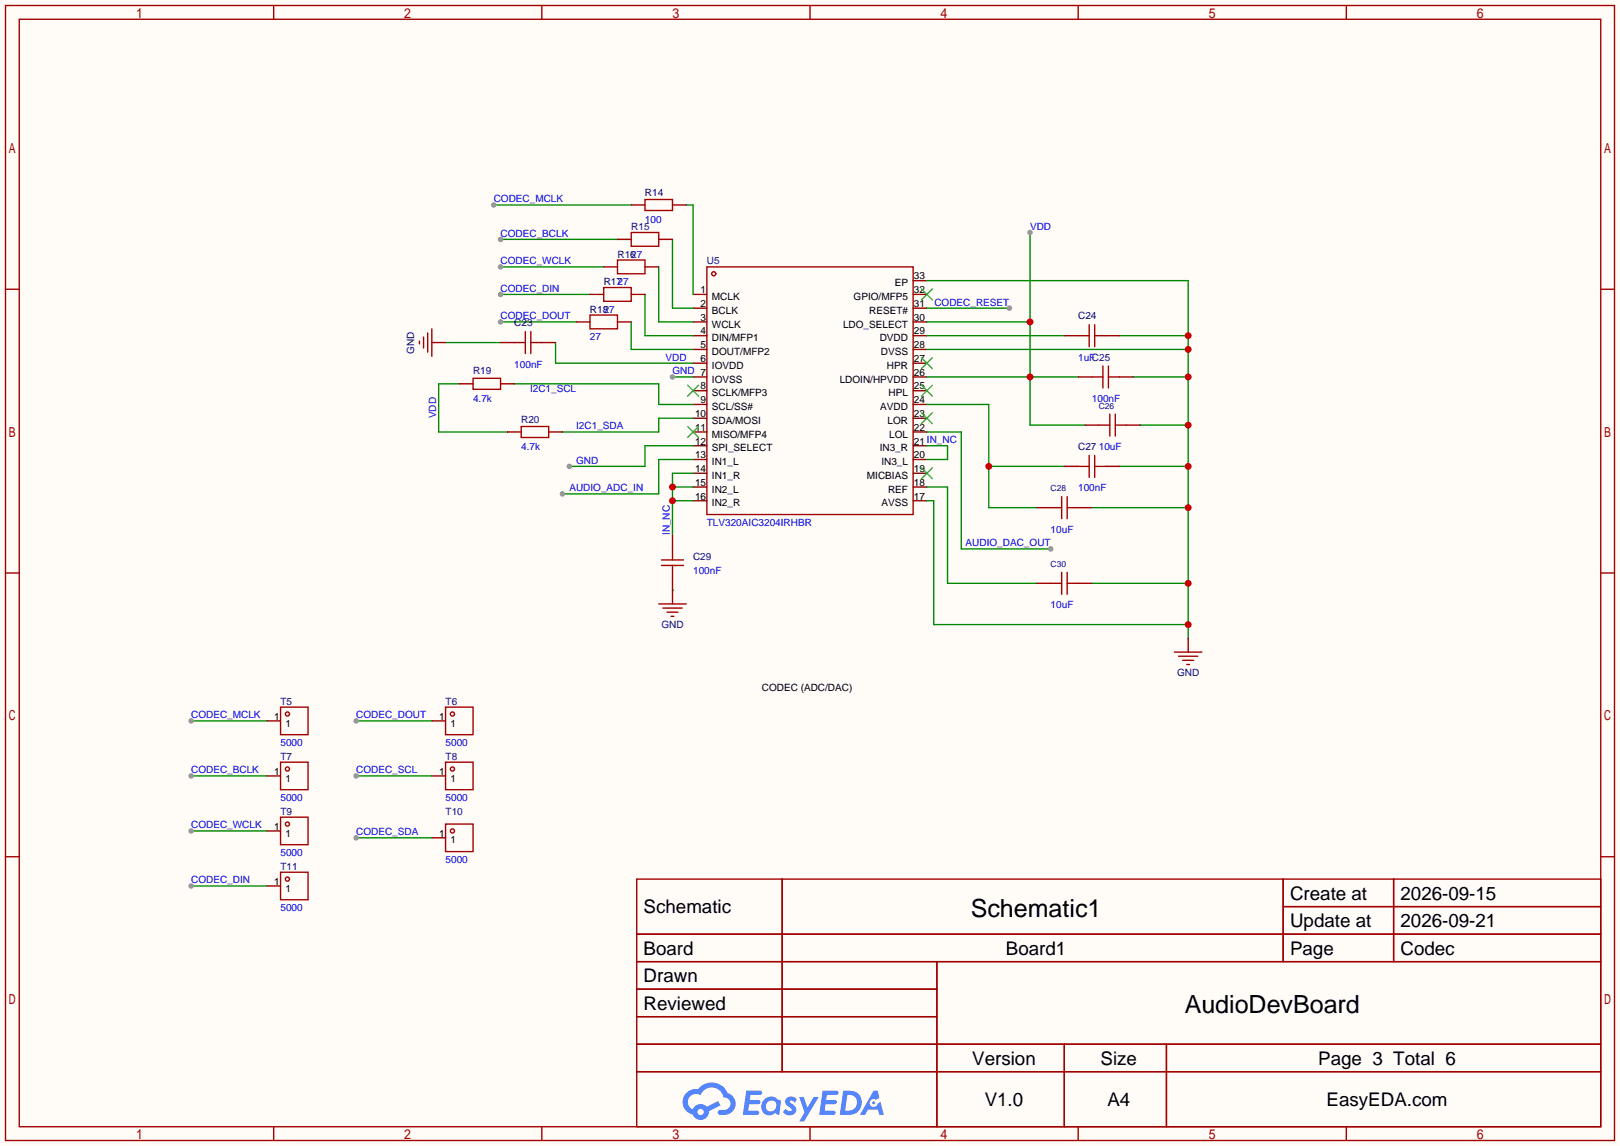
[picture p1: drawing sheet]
<svg xmlns="http://www.w3.org/2000/svg" width="299mm" height="212mm" viewBox="0 0 299 212" stroke-linecap="round" stroke-linejoin="round" font-family="sans-serif">
<path d="M0 0h299.2v211.6h-299.2z" fill="#fffcf7"/>
<g fill="none" stroke="#a10000" stroke-width=".25">
<path d="M1 1h297.2v209.6h-297.2zM3.6 3.6h292.1v204.4h-292.1zM50.5 1v2.6M100.1 1v2.6M149.6 1v2.6M199.1 1v2.6M248.7 1v2.6M1 53.4h2.6M295.7 53.4h2.5M1 105.8h2.6M295.7 105.8h2.5M1 158.2h2.6"/>
<path d="M295.7 158.2h2.5M117.6 162.3h178.1v45.7h-178.1zM117.6 172.5h178.1M117.6 177.5h178.1M144.5 162.3v35.6M173 177.5v30.5M237 162.3v15.2M237 167.4h58.7M257.4 162.3v15.2M117.6 182.6h55.4M117.6 192.8h178.1M117.6 187.7h55.4"/>
<path d="M117.6 197.9h178.1M196.6 192.8v15.2M215.4 192.8v15.2M50.5 208v2.6M100.1 208v2.6M149.6 208v2.6M199.1 208v2.6M248.7 208v2.6"/>
</g>
<g fill="#5487ff">
<path d="M145.3 202.7a1.3 1.3 0 0 1 1.9 .3l-.4 .6a.54 .54 0 0 0-.9-.2l.1 .2a1.58 1.58 0 0 1 1 1.5 1.43 1.43 0 0 1-2.4 .2l.5-.6a.64 .64 0 0 0 .5 .5 .64 .64 0 0 0 .7-.3l-.2-.2a1.6 1.6 0 0 1-1.1-1.6z"/>
<path d="M147.6 202.5h.9l.6 2 1.2-2h.9l-2.7 4.6h-.9l1-1.7z"/>
<path d="M137.8 201.4h1.7a1.31 1.31 0 0 1 1.2 .2 .4 .4 0 0 1-.3 .5l-1.8 .1-.1 .9h1.6a.4 .4 0 0 1 .4 .4 .4 .4 0 0 1-.5 .4h-1.6l-.2 1.2h.8a1.23 1.23 0 0 1 1.2 .2 .39 .39 0 0 1-.4 .5h-2.6z"/>
<path d="M151.9 201.4h1.7a1.32 1.32 0 0 1 1.2 .2 .39 .39 0 0 1-.3 .5l-1.8 .1-.1 .9h1.6a.4 .4 0 0 1 .4 .4 .4 .4 0 0 1-.4 .4h-1.7l-.2 1.2h.8a1.23 1.23 0 0 1 1.2 .1 .39 .39 0 0 1-.4 .6h-2.6z"/>
<path d="M161.3 201.4h.8l.3 1.3-.6 .4a.75 .75 0 0 0-1.1 .3 .75 .75 0 0 0 .5 1 .75 .75 0 0 0 .9-.7l.5-.2 .6 2.3h-.8l-.3-.9h-1.8l-.5 .9h-1z"/>
<path d="M155.7 201.4l-.6 4.4h1.5a2.27 2.27 0 0 0 2.6-2.2 2.27 2.27 0 0 0-2.7-2.2zM156.5 202.1a1.5 1.5 0 0 1 1.8 1.6 1.5 1.5 0 0 1-1.9 1.4h-.3z"/>
<path d="M141.2 203a1.62 1.62 0 0 0-.4 2.1 1.62 1.62 0 0 0 2 .6l.4-.2 .3 .3h.4l.3-2.4-.1-.3-.5-.1a1.58 1.58 0 0 0-2.4 0zM141.8 203.5a.99 .99 0 0 1 1.6 .3 .99 .99 0 0 1-.9 1.4 .94 .94 0 0 1-1-.6 .94 .94 0 0 1 .3-1.1z"/>
<path d="M126.8 201.8a2.37 2.37 0 0 0 1.1 4 1.54 1.54 0 0 0 1.8 1 1.54 1.54 0 0 0 1.2-1.6l2.2-1.1-.5-.8-2 1a1.57 1.57 0 0 0-2.7 .5 1.5 1.5 0 0 1-.7-2.1 1.5 1.5 0 0 1 2.2-.5 2.23 2.23 0 0 1 2.3-1.4 2.23 2.23 0 0 1 2 1.8 1.16 1.16 0 0 1 1.2 1.1 1.16 1.16 0 0 1-1.1 1.2h-.7a.47 .47 0 0 0-.5 .4 .47 .47 0 0 0 .4 .5 2.23 2.23 0 0 0 2.3-.6 2.23 2.23 0 0 0 .4-2.3 2.16 2.16 0 0 0-1.3-1.1 3.2 3.2 0 0 0-5.5-.7l-1.1 .1zM128.8 205.3a.6 .6 0 0 1 1.2 0 .6 .6 0 0 1-1.2 0z"/>
<circle cx="161.4" cy="203.6" r=".28"/>
</g>
<g fill="none" stroke="#a10000" stroke-width=".25">
<path d="M130.6 49.3h38.1v45.7h-38.1z"/>
<circle cx="131.8" cy="50.5" r=".38"/>
</g>
<g fill="none" stroke="#870000" stroke-width=".25">
<path d="M128 54.4h2.6M128 56.9h2.6M128 59.4h2.6M168.7 54.4h2.5M168.7 56.9h2.5M168.7 59.4h2.5M168.7 51.8h2.5M128 62h2.6M128 64.5h2.6M128 67.1h2.6M128 69.6h2.6M128 72.1h2.6"/>
<path d="M128 74.7h2.6M128 77.2h2.6M128 79.8h2.6M168.7 62h2.5M168.7 64.5h2.5M168.7 67.1h2.5M168.7 69.6h2.5M168.7 72.1h2.5M168.7 74.7h2.5M168.7 77.2h2.5M168.7 79.8h2.5M128 82.3h2.6"/>
<path d="M128 84.8h2.6M128 87.4h2.6M128 89.9h2.6M128 92.5h2.6M168.7 82.3h2.5M168.7 84.8h2.5M168.7 87.4h2.5M168.7 89.9h2.5M168.7 92.5h2.5"/>
</g>
<g fill="none" stroke="#3c3" stroke-width=".25">
<path d="M170.2 53.3l2 2.1M172.2 53.3l-2 2.1M127 71.1l2 2.1M127 78.7l2 2.1M129 71.1l-2 2.1M129 78.7l-2 2.1M170.2 76.2l2 2M170.2 71.1l2 2.1M170.2 66l2 2.1M172.2 76.2l-2 2M172.2 71.1l-2 2.1M172.2 66l-2 2.1"/>
<path d="M170.2 86.4l2 2M172.2 86.4l-2 2"/>
</g>
<path d="M171.2 59.4h19M190.2 42.9v35.6h10.2M171.2 69.6h27.9" fill="none" stroke="#008700" stroke-width=".25"/>
<g fill="#c00">
<circle cx="190.2" cy="69.6" r=".63"/>
<circle cx="190.2" cy="59.4" r=".63"/>
</g>
<circle cx="190.2" cy="42.9" r=".51" fill="#999"/>
<path d="M171.2 74.7h11.4v19h8.9M182.6 86.1h14" fill="none" stroke="#008700" stroke-width=".25"/>
<circle cx="182.6" cy="86.1" r=".63" fill="#c00"/>
<path d="M171.2 51.8h48.3v66.1M171.2 62h25.4M171.2 64.5h48.3M206.8 62h12.7M209.3 69.6h10.2M210.6 78.5h8.9M171.2 89.9h3.8v17.8h16.5M171.2 92.5h1.3v22.8h47M201.7 93.7h17.8M206.8 86.1h12.7M201.7 107.7h17.8" fill="none" stroke="#008700" stroke-width=".25"/>
<g fill="#c00">
<circle cx="219.5" cy="78.5" r=".63"/>
<circle cx="219.5" cy="86.1" r=".63"/>
<circle cx="219.5" cy="93.7" r=".63"/>
<circle cx="219.5" cy="107.7" r=".63"/>
<circle cx="219.5" cy="115.3" r=".63"/>
<circle cx="219.5" cy="69.6" r=".63"/>
<circle cx="219.5" cy="64.5" r=".63"/>
<circle cx="219.5" cy="62" r=".63"/>
</g>
<path d="M124.2 69.6h3.8" fill="none" stroke="#008700" stroke-width=".25"/>
<circle cx="124.2" cy="69.6" r=".51" fill="#999"/>
<path d="M171.2 56.9h15.2M82.3 63.2h10.2M84.8 70.9h-3.8v8.9h12.7M95 70.9h26.7v3.8h6.3M102.6 63.2v3.9h25.4M128 77.2h-6.3v2.6h-17.8" fill="none" stroke="#008700" stroke-width=".25"/>
<circle cx="186.4" cy="56.9" r=".51" fill="#999"/>
<path d="M126.7 37.8h1.3v16.6M116.6 59.4v5.1h11.4M119.1 54.4v7.6h8.9M121.7 49.3v10.1h6.3M124.2 44.2v12.7h3.8M128 84.8h-6.3v6.4h-17.8" fill="none" stroke="#008700" stroke-width=".25"/>
<circle cx="103.9" cy="91.2" r=".51" fill="#999"/>
<path d="M219.5 117.9v2.5" fill="none" stroke="#870000" stroke-width=".25"/>
<path d="M216.9 120.4h5.1M217.7 121.2h3.5M218.4 121.9h2.1M219.2 122.7h.5" fill="none" stroke="#a10000" stroke-width=".25"/>
<path d="M171.2 79.8h6.3v21.5h16.6" fill="none" stroke="#008700" stroke-width=".25"/>
<circle cx="194.1" cy="101.3" r=".51" fill="#999"/>
<path d="M79.8 63.2h2.5" fill="none" stroke="#870000" stroke-width=".25"/>
<path d="M77.5 63v.5M78.2 62.2v2.1M79 61.5v3.5M79.8 60.7v5.1" fill="none" stroke="#a10000" stroke-width=".25"/>
<path d="M124.2 92.5h3.8M124.2 89.9h3.8M128 87.4h-3.8v11.4" fill="none" stroke="#008700" stroke-width=".25"/>
<g fill="#c00">
<circle cx="124.2" cy="92.5" r=".63"/>
<circle cx="124.2" cy="89.9" r=".63"/>
</g>
<path d="M91.2 37.8h25.4M171.2 82.3h3.8v2.5h-3.8" fill="none" stroke="#008700" stroke-width=".25"/>
<path d="M124.2 109v2.5" fill="none" stroke="#870000" stroke-width=".25"/>
<path d="M121.7 111.5h5M122.4 112.3h3.6M123.2 113h2M124 113.8h.5" fill="none" stroke="#a10000" stroke-width=".25"/>
<circle cx="91.2" cy="37.8" r=".51" fill="#999"/>
<path d="M92.5 44.2h21.5" fill="none" stroke="#008700" stroke-width=".25"/>
<circle cx="92.5" cy="44.2" r=".51" fill="#999"/>
<path d="M92.5 49.3h19" fill="none" stroke="#008700" stroke-width=".25"/>
<circle cx="92.5" cy="49.3" r=".51" fill="#999"/>
<path d="M92.5 54.4h16.5" fill="none" stroke="#008700" stroke-width=".25"/>
<circle cx="92.5" cy="54.4" r=".51" fill="#999"/>
<path d="M92.5 59.4h13.9" fill="none" stroke="#008700" stroke-width=".25"/>
<circle cx="92.5" cy="59.4" r=".51" fill="#999"/>
<path d="M128 82.3h-8.9v3.8h-13.9" fill="none" stroke="#008700" stroke-width=".25"/>
<circle cx="105.2" cy="86.1" r=".51" fill="#999"/>
<g fill="none" stroke="#a10000" stroke-width=".25">
<path d="M51.8 130.6h5.1v5h-5.1zM82.3 130.6h5.1v5h-5.1zM51.8 150.9h5.1v5.1h-5.1zM51.8 140.7h5.1v5.1h-5.1zM82.3 140.7h5.1v5.1h-5.1zM82.3 152.1h5.1v5.1h-5.1zM51.8 161h5.1v5.1h-5.1z"/>
<circle cx="53.1" cy="131.8" r=".38"/>
<circle cx="83.6" cy="131.8" r=".38"/>
<circle cx="53.1" cy="142" r=".38"/>
<circle cx="53.1" cy="152.1" r=".38"/>
<circle cx="83.6" cy="142" r=".38"/>
<circle cx="83.6" cy="153.4" r=".38"/>
<circle cx="53.1" cy="162.3" r=".38"/>
</g>
<path d="M49.3 133.1h2.5M79.8 133.1h2.5M49.3 153.4h2.5M49.3 143.3h2.5M79.8 143.3h2.5M79.8 154.7h2.5M49.3 163.6h2.5" fill="none" stroke="#870000" stroke-width=".25"/>
<path d="M35.3 133.1h14" fill="none" stroke="#008700" stroke-width=".25"/>
<circle cx="35.3" cy="133.1" r=".51" fill="#999"/>
<path d="M35.3 143.3h14" fill="none" stroke="#008700" stroke-width=".25"/>
<circle cx="35.3" cy="143.3" r=".51" fill="#999"/>
<path d="M35.3 153.4h14" fill="none" stroke="#008700" stroke-width=".25"/>
<circle cx="35.3" cy="153.4" r=".51" fill="#999"/>
<path d="M35.3 163.6h14" fill="none" stroke="#008700" stroke-width=".25"/>
<circle cx="35.3" cy="163.6" r=".51" fill="#999"/>
<path d="M65.8 133.1h14" fill="none" stroke="#008700" stroke-width=".25"/>
<circle cx="65.8" cy="133.1" r=".51" fill="#999"/>
<path d="M65.8 154.7h14" fill="none" stroke="#008700" stroke-width=".25"/>
<circle cx="65.8" cy="154.7" r=".51" fill="#999"/>
<path d="M65.8 143.3h14" fill="none" stroke="#008700" stroke-width=".25"/>
<circle cx="65.8" cy="143.3" r=".51" fill="#999"/>
<g fill="none" stroke="#870000" stroke-width=".25">
<path d="M116.6 37.8h2.5M124.2 37.8h2.5M106.4 59.4h2.6M109 54.4h2.5M111.5 49.3h2.5M114 44.2h2.6M114 59.4h2.6M116.6 54.4h2.5M119.1 49.3h2.6M121.7 44.2h2.5M84.8 70.9h2.6M92.5 70.9h2.5"/>
<path d="M92.5 63.2h2.5M93.7 79.8h2.6M100.1 63.2h2.5M101.3 79.8h2.6M196.6 62h2.5M199.1 69.6h2.6M200.4 78.5h2.5M204.2 62h2.6M206.8 69.6h2.5M208 78.5h2.6M124.2 98.8v2.5M191.5 93.7h2.6"/>
<path d="M196.6 86.1h2.5M199.1 93.7h2.6M204.2 86.1h2.6M124.2 106.4v2.6M191.5 107.7h2.6M199.1 107.7h2.6"/>
</g>
<g fill="none" stroke="#a10000" stroke-width=".25">
<path d="M119.1 36.8h5.1v2.1h-5.1zM109 58.2h5v2.5h-5zM111.5 53.1h5.1v2.5h-5.1zM114 48h5.1v2.5h-5.1zM116.6 42.9h5.1v2.6h-5.1zM201.2 59.9v4.1M202.2 59.9v4.1M87.4 69.8h5.1v2.1h-5.1zM95 63.2h2M96.3 78.7h5v2.1h-5zM97 61.2v4.1M98 63.2h2.1"/>
<path d="M98 61.2v4.1M199.1 62h2.1M201.7 69.6h2M202.2 62h2M202.9 78.5h2.1M203.7 67.6v4M204.7 69.6h2.1M204.7 67.6v4M205 76.5v4M206 76.5v4M206 78.5h2M194.1 93.7h2"/>
<path d="M196.1 91.7v4.1M197.1 93.7h2M197.1 91.7v4.1M199.1 86.1h2.1M201.2 84.1v4M202.2 84.1v4M202.2 86.1h2M122.2 104.4h4M122.2 103.4h4M124.2 101.3v2.1M124.2 104.4v2M194.1 107.7h2"/>
<path d="M196.1 105.7v4M197.1 105.7v4M197.1 107.7h2"/>
</g>
<path d="M124.2 109h.1" fill="none" stroke="#008700" stroke-width=".25"/>
<g font-size="4.6">
<text x="179.3" y="169.2">Schematic1</text>
<text x="218.8" y="187">AudioDevBoard</text>
</g>
<g font-size="3.5">
<text x="238.3" y="166.1">Create at</text>
<text x="258.7" y="166.1">2026-09-15</text>
<text x="118.9" y="168.7">Schematic</text>
<text x="238.3" y="171.2">Update at</text>
<text x="258.7" y="171.2">2026-09-21</text>
<text x="118.9" y="176.3">Board</text>
<text x="185.8" y="176.3">Board1</text>
<text x="238.3" y="176.3">Page</text>
<text x="258.7" y="176.3">Codec</text>
<text x="118.9" y="181.4">Drawn</text>
<text x="118.9" y="186.4">Reviewed</text>
<text x="179.6" y="196.6">Version</text>
<text x="203.3" y="196.6">Size</text>
<text x="243.5" y="196.6">Page 3 Total 6</text>
<text x="181.9" y="204.2">V1.0</text>
<text x="204.5" y="204.2">A4</text>
<text x="245" y="204.2">EasyEDA.com</text>
</g>
<g font-size="1.8" fill="#00f">
<text x="91.2" y="37.4">CODEC_MCLK</text>
<text x="119.1" y="41.2">100</text>
<text x="92.5" y="43.7">CODEC_BCLK</text>
<text x="116.6" y="47.5">27</text>
<text x="190.2" y="42.5">VDD</text>
<text x="92.5" y="48.8">CODEC_WCLK</text>
<text x="92.5" y="53.9">CODEC_DIN</text>
<text x="114" y="52.6">27</text>
<text x="92.5" y="59">CODEC_DOUT</text>
<text x="111.5" y="57.7">27</text>
<text x="172.6" y="56.4">CODEC_RESET</text>
<text x="109" y="62.8">27</text>
<text x="95" y="67.9">100nF</text>
<text x="122.9" y="66.6">VDD</text>
<text x="124.2" y="69.1">GND 7</text>
<text x="199.1" y="66.6">1uFC25</text>
<text x="80.6" y="77.2" transform="rotate(-90 80.6 77.2)">VDD</text>
<text x="87.4" y="74.2">4.7k</text>
<text x="97.9" y="72.4">I2C1_SCL</text>
<text x="201.7" y="74.2">100nF</text>
<text x="96.3" y="83.1">4.7k</text>
<text x="106.4" y="79.3">I2C1_SDA</text>
<text x="202.9" y="83.1">10uF</text>
<text x="106.4" y="85.6">GND</text>
<text x="105.2" y="90.7">AUDIO_ADC_IN</text>
<text x="199.1" y="90.7">100nF</text>
<text x="123.7" y="98.8" transform="rotate(-90 123.7 98.8)">IN_NC</text>
<text x="130.6" y="97.1">TLV320AIC3204IRHBR</text>
<text x="178.4" y="100.9">AUDIO_DAC_OUT</text>
<text x="194.1" y="98.3">10uF</text>
<text x="128" y="106">100nF</text>
<text x="194.1" y="112.3">10uF</text>
<text x="35.3" y="132.6">CODEC_MCLK</text>
<text x="51.8" y="137.7">5000</text>
<text x="65.8" y="132.6">CODEC_DOUT</text>
<text x="82.3" y="137.7">5000</text>
<text x="35.3" y="142.8">CODEC_BCLK</text>
<text x="65.8" y="142.8">CODEC_SCL</text>
<text x="51.8" y="147.9">5000</text>
<text x="82.3" y="147.9">5000</text>
<text x="35.3" y="153">CODEC_WCLK</text>
<text x="65.8" y="154.2">CODEC_SDA</text>
<text x="51.8" y="158">5000</text>
<text x="82.3" y="159.3">5000</text>
<text x="35.3" y="163.1">CODEC_DIN</text>
<text x="51.8" y="168.2">5000</text>
</g>
<g font-size="1.8" fill="#000080">
<text x="119.1" y="36.1">R14</text>
<text x="114" y="47.5">R16</text>
<text x="116.6" y="42.5">R15</text>
<text x="111.5" y="52.6">R17</text>
<text x="130.6" y="48.8">U5</text>
<text x="109" y="57.7">R18</text>
<text x="199.1" y="59">C24</text>
<text x="76.5" y="65.3" transform="rotate(-90 76.5 65.3)">GND</text>
<text x="95" y="60.2">C23</text>
<text x="87.4" y="69.1">R19</text>
<text x="96.3" y="78">R20</text>
<text x="199.1" y="83.1">C27</text>
<text x="128" y="103.4">C29</text>
<text x="122.2" y="115.9">GND</text>
<text x="217.4" y="124.8">GND</text>
<text x="51.8" y="130.1">T5</text>
<text x="82.3" y="130.1">T6</text>
<text x="51.8" y="140.3">T7</text>
<text x="82.3" y="140.3">T8</text>
<text x="51.8" y="150.4">T9</text>
<text x="82.3" y="150.4">T10</text>
<text x="51.8" y="160.6">T11</text>
</g>
<g font-size="1.8">
<text x="165.3" y="52.9">EP</text>
<text x="168.8" y="51.6">33</text>
<text x="129.4" y="54.1">1</text>
<text x="129.4" y="56.7">2</text>
<text x="129.4" y="59.2">3</text>
<text x="131.5" y="55.4">MCLK</text>
<text x="131.5" y="57.9">BCLK</text>
<text x="157.7" y="55.4">GPIO/MFP5</text>
<text x="160.5" y="57.9">RESET#</text>
<text x="168.8" y="59.2">30</text>
<text x="168.8" y="56.7">31</text>
<text x="168.8" y="54.1">32</text>
<text x="129.4" y="61.7">4</text>
<text x="129.4" y="64.3">5</text>
<text x="131.5" y="60.5">WCLK</text>
<text x="131.5" y="63">DIN/MFP1</text>
<text x="131.5" y="65.6">DOUT/MFP2</text>
<text x="155.7" y="60.5">LDO_SELECT</text>
<text x="162.5" y="63">DVDD</text>
<text x="162.7" y="65.6">DVSS</text>
<text x="168.8" y="64.3">28</text>
<text x="168.8" y="61.7">29</text>
<text x="129.4" y="66.8">6</text>
<text x="129.4" y="71.9">8</text>
<text x="131.5" y="68.1">IOVDD</text>
<text x="131.5" y="70.6">IOVSS</text>
<text x="155.1" y="70.6">LDOIN/HPVDD</text>
<text x="163.8" y="68.1">HPR</text>
<text x="168.8" y="71.9">25</text>
<text x="168.8" y="69.4">26</text>
<text x="168.8" y="66.8">27</text>
<text x="128.4" y="77">10</text>
<text x="129.4" y="74.4">9</text>
<text x="131.5" y="73.2">SCLK/MFP3</text>
<text x="131.5" y="75.7">SCL/SS#</text>
<text x="162.6" y="75.7">AVDD</text>
<text x="164.1" y="73.2">HPL</text>
<text x="168.8" y="77">23</text>
<text x="168.8" y="74.4">24</text>
<text x="128.4" y="79.5">11</text>
<text x="128.4" y="82.1">12</text>
<text x="131.5" y="78.3">SDA/MOSI</text>
<text x="131.5" y="80.8">MISO/MFP4</text>
<text x="131.5" y="83.3">SPI_SELECT</text>
<text x="162.5" y="83.3">IN3_R</text>
<text x="163.9" y="78.3">LOR</text>
<text x="164.2" y="80.8">LOL</text>
<text x="168.8" y="82.1">21 IN_NC</text>
<text x="168.8" y="79.5">22</text>
<text x="128.4" y="84.6">13</text>
<text x="128.4" y="87.1">14</text>
<text x="128.4" y="89.7">15</text>
<text x="131.5" y="85.9">IN1_L</text>
<text x="131.5" y="88.4">IN1_R</text>
<text x="160.1" y="88.4">MICBIAS</text>
<text x="162.8" y="85.9">IN3_L</text>
<text x="168.8" y="89.7">18</text>
<text x="168.8" y="87.1">19</text>
<text x="168.8" y="84.6">20</text>
<text x="128.4" y="92.2">16</text>
<text x="131.5" y="91">IN2_L</text>
<text x="131.5" y="93.5">IN2_R</text>
<text x="162.8" y="93.5">AVSS</text>
<text x="164" y="91">REF</text>
<text x="168.8" y="92.2">17</text>
<text x="140.7" y="127.6">CODEC (ADC/DAC)</text>
<text x="50.7" y="132.9">1</text>
<text x="52.8" y="134.1">1</text>
<text x="81.1" y="132.9">1</text>
<text x="83.2" y="134.1">1</text>
<text x="50.7" y="143">1</text>
<text x="81.1" y="143">1</text>
<text x="52.8" y="144.3">1</text>
<text x="83.2" y="144.3">1</text>
<text x="50.7" y="153.2">1</text>
<text x="52.8" y="154.5">1</text>
<text x="81.1" y="154.5">1</text>
<text x="83.2" y="155.7">1</text>
<text x="50.7" y="163.3">1</text>
<text x="52.8" y="164.6">1</text>
</g>
<g font-size="1.6" fill="#000080">
<text x="202.9" y="75.5">C26</text>
<text x="194.1" y="90.7">C28</text>
<text x="194.1" y="104.7">C30</text>
</g>
</svg>
